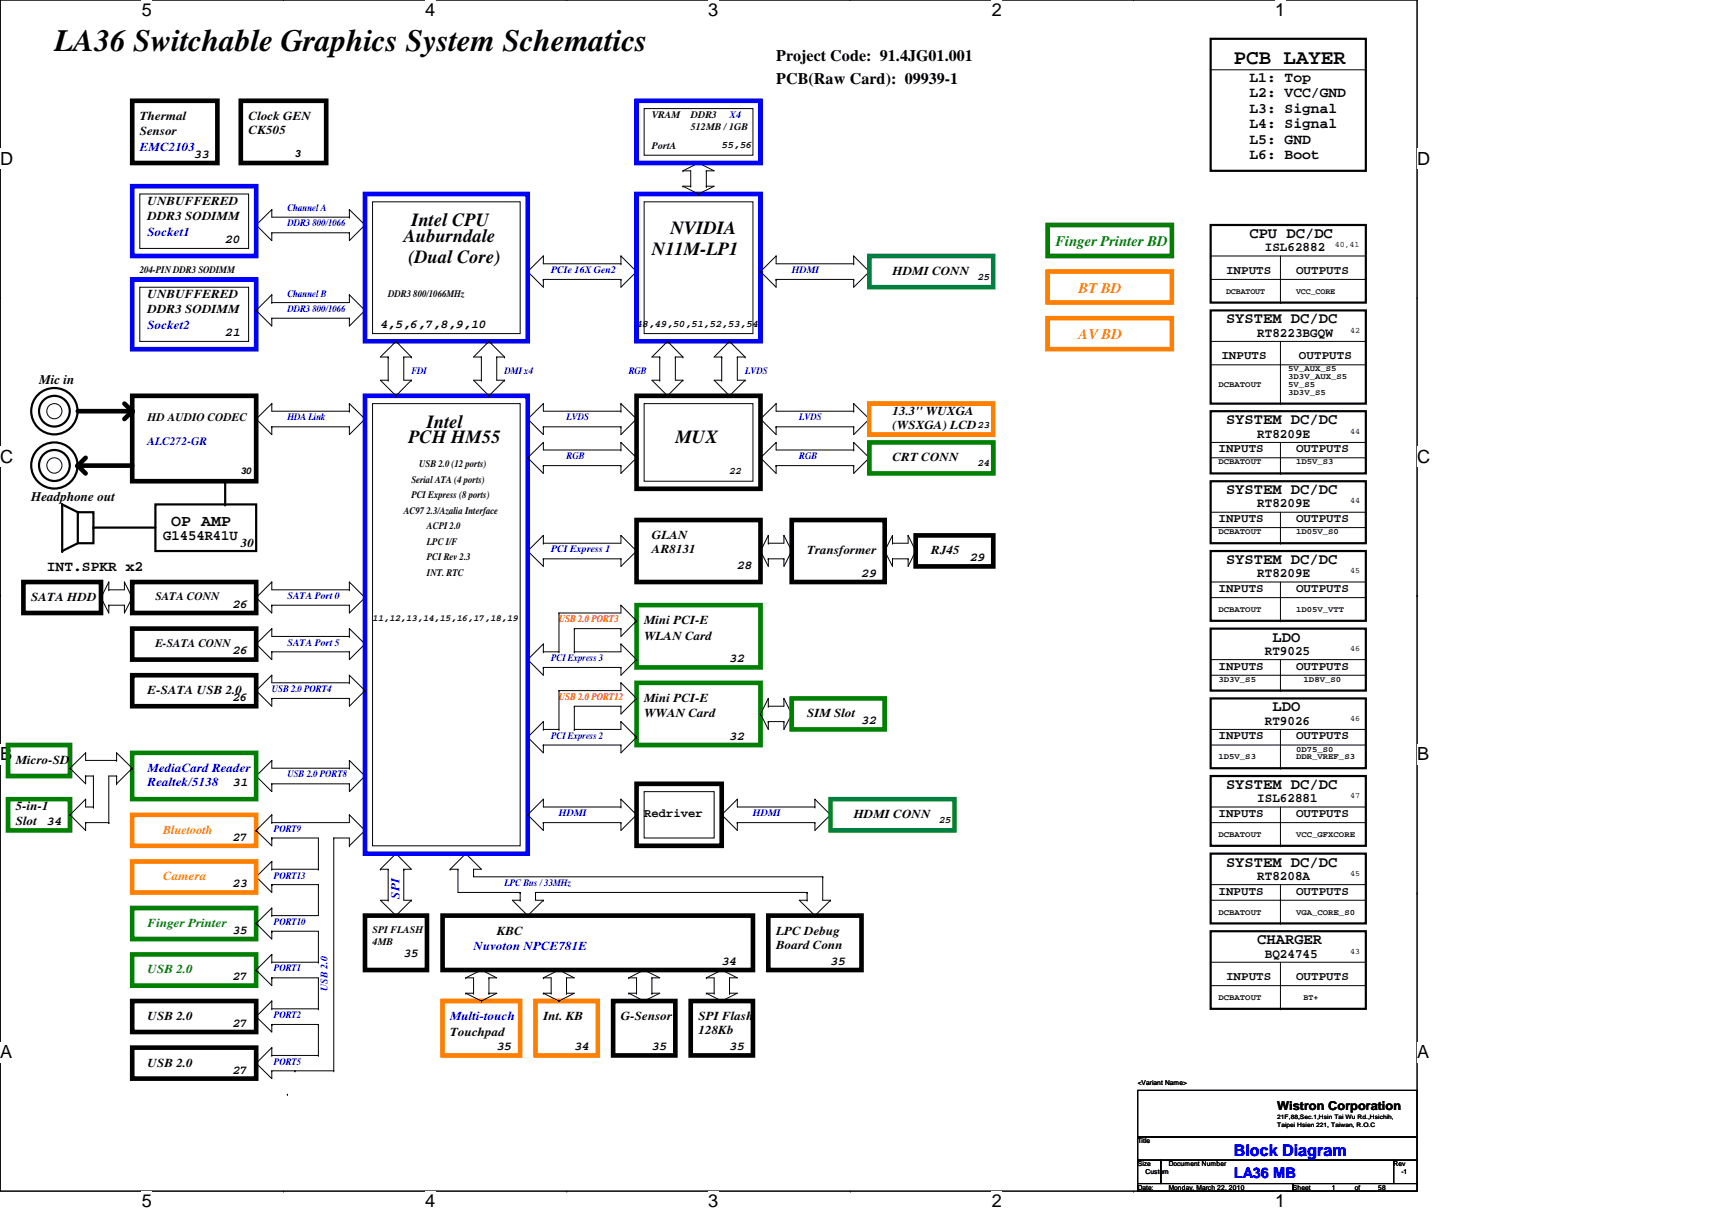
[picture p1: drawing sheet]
<svg xmlns="http://www.w3.org/2000/svg" width="297mm" height="210mm" viewBox="0 0 297 210" stroke-linecap="round" stroke-linejoin="round" font-family="sans-serif">
<path d="M0 0h245.9v206.6h-245.9z" fill="none" stroke="#000" stroke-width=".17"/>
<g fill="#fff">
<path d="M24.6 0h1.7v3.5h-1.7z"/>
<path d="M24.6 206.6h1.7v3.3h-1.7z"/>
</g>
<path d="M49.2 0h.1M49.2 206.6h.1" fill="none" stroke="#000" stroke-width=".17"/>
<g fill="#fff">
<path d="M73.7 0h1.8v3.5h-1.8z"/>
<path d="M73.7 206.6h1.8v3.3h-1.8z"/>
</g>
<path d="M98.3 0h.1M98.3 206.6h.1" fill="none" stroke="#000" stroke-width=".17"/>
<g fill="#fff">
<path d="M122.9 0h1.7v3.5h-1.7z"/>
<path d="M122.9 206.6h1.7v3.3h-1.7z"/>
</g>
<path d="M147.5 0h.1M147.5 206.6h.1" fill="none" stroke="#000" stroke-width=".17"/>
<g fill="#fff">
<path d="M172.1 0h1.7v3.5h-1.7z"/>
<path d="M172.1 206.6h1.7v3.3h-1.7z"/>
</g>
<path d="M196.7 0h.1M196.7 206.6h.1" fill="none" stroke="#000" stroke-width=".17"/>
<g fill="#fff">
<path d="M221.2 0h1.8v3.5h-1.8z"/>
<path d="M221.2 206.6h1.8v3.3h-1.8z"/>
<path d="M0 25.8h2.3v3.5h-2.3z"/>
<path d="M245.9 25.8h2.2v3.5h-2.2z"/>
<path d="M0 77.5h2.3v3.4h-2.3z"/>
<path d="M245.9 77.5h2.2v3.4h-2.2z"/>
</g>
<path d="M0 51.6h.1M245.9 51.6h.1" fill="none" stroke="#000" stroke-width=".17"/>
<g fill="#fff">
<path d="M0 129.1h2.1v3.5h-2.1z"/>
<path d="M245.9 129.1h2v3.5h-2z"/>
</g>
<path d="M0 103.3h.1M245.9 103.3h.1" fill="none" stroke="#000" stroke-width=".17"/>
<g fill="#fff">
<path d="M0 180.8h2.1v3.4h-2.1z"/>
<path d="M245.9 180.8h2v3.4h-2z"/>
</g>
<g fill="none" stroke="#000" stroke-width=".17">
<path d="M111.8 18.8h18.8v8.1h-18.8zM210.1 12.1h26.9M237 12.1h.1M24.3 33.7h18.8v9.4h-18.8zM44.4 39h.1M44.4 39l2.8 2.7v-1.3M47.2 36.4h.1M47.2 36.4v1.3h13.4M47.2 36.4l-2.8 2.6M60.6 36.4h.1M60.6 37.7h.1M60.6 36.4v1.3"/>
<path d="M60.6 36.4l2.7 2.6M63.3 39h.1M63.3 39l-2.7 2.7v-1.3M64.6 35h25.7v22.9h-25.7zM111.8 35h18.8v22.9h-18.8zM118.5 32.3h.1M118.5 29.6h.1M118.5 32.3l2.7 1.4M118.5 32.3h1.3M118.5 29.6h1.3v2.7M119.8 32.3h.1M121.2 28.3h.1"/>
<path d="M121.2 33.7h.1M121.2 28.3l2.7 1.3h-1.3M121.2 28.3l-2.7 1.3M122.6 29.6h.1M122.6 32.3h.1M122.6 32.3h1.3l-2.7 1.4M122.6 29.6v2.7M24.3 49.8h18.8v9.4h-18.8zM44.4 53.8h.1M44.4 53.8l2.8 2.8v-1.4M47.2 40.4h.1M47.2 52.5h.1"/>
<path d="M47.2 55.2h.1M47.2 51.1h.1M47.2 51.1v1.4M47.2 51.1l-2.8 2.7M47.2 40.4h13.4M47.2 55.2h13.4M60.6 40.4h.1M60.6 55.2h.1M60.6 51.1h.1M60.6 51.1v1.4h-13.4M60.6 51.1l2.7 2.7M63.3 53.8h.1"/>
<path d="M63.3 53.8l-2.7 2.8v-1.4M68.7 59.2h.1M68.7 59.2l-2.7 2.7h1.3M68.7 59.2l2.7 2.7M84.8 59.2h.1M84.8 59.2l-2.6 2.7h1.3M84.8 59.2l2.7 2.7M91.6 47.1h.1M91.6 47.1l2.7 2.7v-1.3M94.3 48.5h.1M94.3 44.4h.1M94.3 44.4v1.4h13.4"/>
<path d="M94.3 48.5h13.4M94.3 44.4l-2.7 2.7M107.7 48.5h.1M107.7 44.4h.1M107.7 45.8h.1M107.7 44.4v1.4M107.7 44.4l2.7 2.7M110.4 47.1h.1M110.4 47.1l-2.7 2.7v-1.3M115.8 59.2h.1M115.8 59.2l-2.7 2.7h1.4M115.8 59.2l2.7 2.7"/>
<path d="M126.6 59.2h.1M126.6 59.2l-2.7 2.7h1.3M126.6 59.2l2.7 2.7M131.9 47.1h.1M131.9 47.1l2.8 2.7v-1.3M134.7 48.5h.1M134.7 44.4h.1M134.7 44.4l-2.8 2.7M134.7 48.5h13.4M134.7 44.4v1.4h13.4M148.1 48.5h.1M148.1 44.4h.1"/>
<path d="M148.1 45.8h.1M148.1 44.4v1.4M148.1 44.4l2.7 2.7M150.8 47.1h.1M150.8 47.1l-2.7 2.7v-1.3M210.1 48.5h26.9M210.1 44.4h26.9M210.1 59.2h26.9M222.2 52.5h.1M222.2 44.4v8.1M222.2 59.2v10.8M237 44.4h.1"/>
<path d="M237 48.5h.1M237 59.2h.1M44.4 72.7h.1M44.4 72.7l2.8 2.7v-1.4M47.2 74h.1M47.2 70h.1M47.2 70v1.3h13.4M47.2 74h13.4M47.2 70l-2.8 2.7M60.6 74h.1M60.6 70h.1M60.6 71.3h.1"/>
<path d="M60.6 70v1.3M60.6 70l2.7 2.7M63.3 72.7h.1M63.3 72.7l-2.7 2.7v-1.4M64.6 70h25.7v76.7h-25.7zM67.3 66h.1M67.3 61.9h.1M67.3 61.9v4.1M67.3 66h-1.3l2.7 2.7M68.7 68.7h.1M70.1 61.9h.1M70.1 61.9v4.1h1.3"/>
<path d="M70.1 61.9h1.3M71.4 61.9h.1M71.4 66h.1M71.4 66l-2.7 2.7M83.5 66h.1M83.5 61.9h.1M83.5 66h-1.3l2.6 2.7M83.5 61.9v4.1M84.8 68.7h.1M86.2 61.9h.1M86.2 61.9h1.3M86.2 61.9v4.1h1.3"/>
<path d="M87.5 61.9h.1M87.5 66h.1M87.5 66l-2.7 2.7M91.6 72.7h.1M91.6 79.4h.1M91.6 72.7l2.7 2.7v-1.4M91.6 79.4l2.7 2.7v-1.3M94.3 74h.1M94.3 70h.1M94.3 76.8h.1M94.3 74h13.4M94.3 70v1.3h13.4"/>
<path d="M94.3 76.8v1.3h13.4M94.3 70l-2.7 2.7M94.3 76.8l-2.7 2.6M107.7 74h.1M107.7 70h.1M107.7 71.3h.1M107.7 76.8h.1M107.7 78.1h.1M107.7 70v1.3M107.7 76.8v1.3M107.7 70l2.7 2.7M107.7 76.8l2.7 2.6"/>
<path d="M110.4 72.7h.1M110.4 79.4h.1M110.4 72.7l-2.7 2.7v-1.4M110.4 79.4l-2.7 2.7v-1.3M111.8 70h18.8v13.5h-18.8zM114.5 66h.1M114.5 61.9h.1M114.5 66h-1.4l2.7 2.7M114.5 61.9v4.1M115.8 68.7h.1M117.2 61.9h.1M117.2 61.9h1.3"/>
<path d="M117.2 61.9v4.1h1.3M118.5 61.9h.1M118.5 66h.1M118.5 66l-2.7 2.7M125.2 66h.1M125.2 61.9h.1M125.2 66h-1.3l2.7 2.7M125.2 61.9v4.1M126.6 68.7h.1M127.9 61.9h.1M127.9 61.9h1.4M127.9 61.9v4.1h1.4"/>
<path d="M129.3 61.9h.1M129.3 66h.1M129.3 66l-2.7 2.7M131.9 72.7h.1M131.9 79.4h.1M131.9 72.7l2.8 2.7v-1.4M131.9 79.4l2.8 2.7v-1.3M134.7 74h.1M134.7 70h.1M134.7 76.8h.1M134.7 74h13.4M134.7 70v1.3h13.4"/>
<path d="M134.7 76.8v1.3h13.4M134.7 70l-2.8 2.7M134.7 76.8l-2.8 2.6M148.1 74h.1M148.1 70h.1M148.1 71.3h.1M148.1 76.8h.1M148.1 78.1h.1M148.1 70v1.3M148.1 76.8v1.3M148.1 70l2.7 2.7M148.1 76.8l2.7 2.6"/>
<path d="M150.8 72.7h.1M150.8 79.4h.1M150.8 72.7l-2.7 2.7v-1.4M150.8 79.4l-2.7 2.7v-1.3M210.1 63.3h26.9M210.1 79.4h26.9M210.1 76.8h26.9M222.2 70h.1M222.2 76.8v5.3M237 63.3h.1M237 79.4h.1M237 76.8h.1"/>
<path d="M91.6 95.6h.1M91.6 95.6l2.7 2.7v-1.4M94.3 92.9h.1M94.3 96.9h.1M94.3 94.2h.1M94.3 80.8h.1M94.3 92.9v1.3M94.3 92.9l-2.7 2.7M94.3 96.9h13.4M94.3 80.8h13.4M107.7 92.9h.1M107.7 96.9h.1"/>
<path d="M107.7 80.8h.1M107.7 92.9v1.3h-13.4M107.7 92.9l2.7 2.7M110.4 95.6h.1M110.4 95.6l-2.7 2.7v-1.4M131.9 95.6h.1M131.9 95.6l1.4 2.7v-1.4M133.3 92.9h.1M133.3 96.9h.1M133.3 94.2h.1M133.3 96.9h2.7M133.3 92.9l-1.4 2.7"/>
<path d="M133.3 92.9v1.3M134.7 80.8h.1M134.7 80.8h13.4M136 96.9h.1M136 92.9h.1M136 92.9v1.3h-2.7M136 92.9l1.4 2.7M137.4 95.6h.1M137.4 95.6l-1.4 2.7v-1.4M148.1 80.8h.1M153.5 95.6h.1M153.5 95.6l1.4 2.7v-1.4"/>
<path d="M154.9 92.9h.1M154.9 96.9h.1M154.9 94.2h.1M154.9 96.9h2.7M154.9 92.9l-1.4 2.7M154.9 92.9v1.3M157.6 96.9h.1M157.6 92.9h.1M157.6 92.9v1.3h-2.7M157.6 92.9l1.3 2.7M158.9 95.6h.1M158.9 95.6l-1.3 2.7v-1.4"/>
<path d="M210.1 88.9h26.9M210.1 91.5h26.9M222.2 82.1h.1M222.2 94.2h.1M222.2 88.9v5.3M237 88.9h.1M237 91.5h.1M17.5 103.7h.1M17.5 103.7l1.4 2.6v-1.3M18.9 101h.1M18.9 105h.1M18.9 102.3h.1"/>
<path d="M18.9 105h2.7M18.9 101l-1.4 2.7M18.9 101v1.3M21.6 105h.1M21.6 101h.1M21.6 101v1.3h-2.7M21.6 101l1.3 2.7M22.9 103.7h.1M22.9 103.7l-1.3 2.6v-1.3M44.4 103.7h.1M44.4 111.7h.1M44.4 119.8h.1"/>
<path d="M44.4 103.7l2.8 2.6v-1.3M44.4 111.7l2.8 2.7v-1.3M44.4 119.8l2.8 2.7v-1.3M47.2 105h.1M47.2 101h.1M47.2 113.1h.1M47.2 109.1h.1M47.2 117.1h.1M47.2 101v1.3h13.4M47.2 109.1v1.3h13.4M47.2 117.1v1.3h13.4M47.2 105h13.4"/>
<path d="M47.2 101l-2.8 2.7M47.2 113.1h13.4M47.2 109.1l-2.8 2.6M47.2 117.1l-2.8 2.7M60.6 105h.1M60.6 101h.1M60.6 102.3h.1M60.6 113.1h.1M60.6 109.1h.1M60.6 110.4h.1M60.6 117.1h.1M60.6 118.4h.1"/>
<path d="M60.6 101v1.3M60.6 109.1v1.3M60.6 117.1v1.3M60.6 101l2.7 2.7M60.6 109.1l2.7 2.6M60.6 117.1l2.7 2.7M63.3 103.7h.1M63.3 111.7h.1M63.3 119.8h.1M63.3 103.7l-2.7 2.6v-1.3M63.3 111.7l-2.7 2.7v-1.3M63.3 119.8l-2.7 2.7v-1.3"/>
<path d="M91.6 114.4h.1M91.6 114.4l2.7 2.7v-1.3M94.3 111.7h.1M94.3 115.8h.1M94.3 113.1h.1M94.3 113.1h2.7M94.3 111.7v1.4M94.3 111.7l-2.7 2.7M94.3 115.8h13.4M97 119.8h.1M97 106.3h.1M97 113.1h.1"/>
<path d="M97 106.3v6.8M97 119.8v6.7M99.6 113.1h.1M99.6 109.1h.1M99.6 109.1v4M99.6 109.1h8.1M107.7 111.7h.1M107.7 115.8h.1M107.7 118.4h.1M107.7 105h.1M107.7 109.1h.1M107.7 111.7v1.4h-8.1"/>
<path d="M107.7 105v1.3h-10.7M107.7 118.4v1.4h-10.7M107.7 111.7l2.7 2.7M107.7 118.4l2.7 2.8M107.7 105l2.7 2.7M110.4 114.4h.1M110.4 107.7h.1M110.4 114.4l-2.7 2.7v-1.3M110.4 107.7l-2.7 2.7v-1.3M210.1 101h.1M210.1 101h26.9M210.1 103.7h26.9"/>
<path d="M210.1 114.4h26.9M210.1 117.1h26.9M222.2 107.7h.1M222.2 119.8h.1M222.2 101v6.7M222.2 114.4v5.4M237 103.7h.1M237 114.4h.1M237 117.1h.1M12.1 133.3h.1M12.1 133.3l2.8 2.7v-1.4M14.9 138.6h.1"/>
<path d="M14.9 134.6h.1M14.9 130.6h.1M14.9 138.6l-2.8 2.8M14.9 138.6v1.4h1.3M14.9 130.6v1.3h5.3M14.9 130.6l-2.8 2.7M14.9 134.6h1.3M16.2 140h.1M16.2 134.6h.1M16.2 134.6v5.4M20.2 136h.1M20.2 130.6h.1"/>
<path d="M20.2 134.6h.1M20.2 131.9h.1M20.2 134.6h-1.3v8.1M20.2 130.6v1.3M20.2 134.6v1.4M20.2 130.6l2.7 2.7M22.9 133.3h.1M22.9 133.3l-2.7 2.7M44.4 134.6h.1M44.4 134.6l2.8 2.7v-1.3M47.2 136h.1M47.2 131.9h.1"/>
<path d="M47.2 121.2h.1M47.2 136h13.4M47.2 131.9l-2.8 2.7M47.2 131.9v1.4h13.4M47.2 121.2h13.4M60.6 136h.1M60.6 131.9h.1M60.6 133.3h.1M60.6 121.2h.1M60.6 131.9v1.4M60.6 131.9l2.7 2.7M63.3 134.6h.1"/>
<path d="M63.3 134.6l-2.7 2.7v-1.3M91.6 127.9h.1M91.6 127.9l2.7 2.7v-1.4M94.3 125.2h.1M94.3 129.2h.1M94.3 126.5h.1M94.3 138.6h.1M94.3 125.2v1.3M94.3 138.6v1.4h13.4M94.3 125.2l-2.7 2.7M94.3 129.2h13.4M94.3 126.5h2.7"/>
<path d="M94.3 138.6l-2.7 2.8M97 126.5h.1M99.6 126.5h.1M99.6 122.5h.1M99.6 122.5h8.1M99.6 122.5v4M107.7 125.2h.1M107.7 129.2h.1M107.7 122.5h.1M107.7 138.6h.1M107.7 140h.1M107.7 125.2v1.3h-8.1"/>
<path d="M107.7 138.6v1.4M107.7 125.2l2.7 2.7M107.7 138.6l2.7 2.8M110.4 127.9h.1M110.4 121.2h.1M110.4 121.2l-2.7 2.7v-1.4M110.4 127.9l-2.7 2.7v-1.4M111.8 137.3h12.1v8.1h-12.1zM127.9 138.6h.1M127.9 138.6v1.4h13.5M127.9 138.6l-2.7 2.8M131.9 123.9h.1"/>
<path d="M131.9 123.9l1.4 2.6v-1.3M133.3 121.2h.1M133.3 125.2h.1M133.3 122.5h.1M133.3 121.2v1.3M133.3 121.2l-1.4 2.7M133.3 125.2h2.7M136 125.2h.1M136 121.2h.1M136 121.2v1.3h-2.7M136 121.2l1.4 2.7M137.4 123.9h.1"/>
<path d="M137.4 123.9l-1.4 2.6v-1.3M141.4 138.6h.1M141.4 140h.1M141.4 138.6v1.4M141.4 138.6l2.7 2.8M210.1 140h.1M210.1 129.2h26.9M210.1 126.5h26.9M210.1 140h26.9M222.2 133.3h.1M222.2 126.5v6.8M222.2 140v6.7"/>
<path d="M237 129.2h.1M237 126.5h.1M0 154.9h.1M12.1 141.4h.1M12.1 141.4l2.8 2.7v-1.4M14.9 142.7h.1M14.9 142.7h4M18.9 142.7h.1M44.4 152.1h.1M44.4 144.1h.1M44.4 144.1l2.8 2.6v-1.3M44.4 152.1l2.8 2.7v-1.3"/>
<path d="M47.2 150.8h.1M47.2 153.5h.1M47.2 149.4h.1M47.2 142.7h.1M47.2 145.4h.1M47.2 141.4h.1M47.2 158.8h.1M47.2 157.5h.1M47.2 141.4v1.3M47.2 149.4v1.4M47.2 157.5v1.3M47.2 145.4h8v5.4"/>
<path d="M47.2 150.8h8M47.2 153.5h8M47.2 149.4l-2.8 2.7M47.2 141.4l-2.8 2.7M47.2 157.5l-2.8 2.7M55.2 150.8h.1M55.2 153.5h.1M55.2 153.5v5.3h-8M57.9 145.4h.1M57.9 145.4h2.7v1.3M57.9 145.4v40.4M60.6 141.4h.1"/>
<path d="M60.6 146.7h.1M60.6 141.4v1.3h-13.4M60.6 141.4l2.7 2.7M63.3 144.1h.1M63.3 144.1l-2.7 2.6M66 150.8h.1M66 150.8h1.3M67.3 156.2h.1M67.3 150.8h.1M67.3 156.2h-1.3l2.7 2.6M67.3 150.8v5.4M68.7 158.8h.1"/>
<path d="M68.7 148.1h.1M68.7 148.1l2.7 2.7h-1.3M68.7 148.1l-2.7 2.7M70.1 150.8h.1M70.1 150.8v5.4h1.3M71.4 156.2h.1M71.4 156.2l-2.7 2.6M78.1 150.8h.1M78.1 150.8h1.4M79.5 150.8h.1M79.5 150.8v4h10.8M80.8 148.1h.1"/>
<path d="M80.8 148.1l-2.7 2.7M80.8 148.1l2.7 2.7h-1.3M82.2 150.8h.1M82.2 150.8v1.3h60.5M90.3 154.8h.1M90.3 156.2h.1M90.3 156.2h-1.4l2.7 2.6M90.3 154.8v1.4M91.6 158.8h.1M91.6 141.4h.1M91.6 141.4l2.7 2.7v-1.4M92.9 154.8h.1"/>
<path d="M92.9 154.8h47.1M92.9 154.8v1.4h1.4M94.3 156.2h.1M94.3 142.7h.1M94.3 142.7h13.4M94.3 156.2l-2.7 2.6M107.7 142.7h.1M110.4 141.4h.1M110.4 141.4l-2.7 2.7v-1.4M125.2 141.4h.1M125.2 141.4l2.7 2.7v-1.4M127.9 142.7h.1"/>
<path d="M127.9 142.7h13.5M140 154.8h.1M140 156.2h.1M140 154.8v1.4M140 156.2h-1.3l2.7 2.6M141.4 158.8h.1M141.4 142.7h.1M142.7 152.1h.1M142.7 152.1v4.1h1.4M144.1 156.2h.1M144.1 141.4h.1M144.1 156.2l-2.7 2.6"/>
<path d="M144.1 141.4l-2.7 2.7v-1.4M210.1 153.5h.1M210.1 156.2h26.9M210.1 153.5h26.9M210.1 142.7h26.9M222.2 146.7h.1M222.2 153.5v6.7M237 142.7h.1M237 156.2h.1M245.9 154.9h.1M44.4 168.3h.1M44.4 176.4h.1"/>
<path d="M44.4 160.2h.1M44.4 160.2l2.8 2.7v-1.4M44.4 168.3l2.8 2.7v-1.4M44.4 176.4l2.8 2.6v-1.3M47.2 177.7h.1M47.2 166.9h.1M47.2 169.6h.1M47.2 165.6h.1M47.2 175h.1M47.2 173.7h.1M47.2 161.5h.1M47.2 165.6v1.3"/>
<path d="M47.2 173.7v1.3M47.2 161.5h8v5.4M47.2 169.6h8v5.4M47.2 177.7h8M47.2 166.9h8M47.2 165.6l-2.8 2.7M47.2 175h8M47.2 173.7l-2.8 2.7M55.2 177.7h.1M55.2 166.9h.1M55.2 175h.1M55.2 177.7v5.4"/>
<path d="M80.8 172.3h.1M80.8 169.6h.1M80.8 169.6h1.4v2.7M80.8 172.3l2.7 1.4M80.8 172.3h1.4M82.2 172.3h.1M83.5 168.3h.1M83.5 173.7h.1M83.5 168.3l2.7 1.3h-1.4M83.5 168.3l-2.7 1.3M84.8 169.6h.1M84.8 172.3h.1"/>
<path d="M84.8 172.3h1.4l-2.7 1.4M84.8 169.6v2.7M94.3 172.3h.1M94.3 169.6h.1M94.3 169.6h1.3v2.7M94.3 172.3h1.3M94.3 172.3l2.7 1.4M95.6 172.3h.1M97 168.3h.1M97 173.7h.1M97 168.3l2.6 1.3h-1.3M97 168.3l-2.7 1.3"/>
<path d="M98.3 169.6h.1M98.3 172.3h.1M98.3 172.3h1.3l-2.6 1.4M98.3 169.6v2.7M109.1 172.3h.1M109.1 169.6h.1M109.1 169.6h1.3v2.7M109.1 172.3h1.3M109.1 172.3l2.7 1.4M110.4 172.3h.1M111.8 168.3h.1M111.8 173.7h.1"/>
<path d="M111.8 168.3l2.7 1.3h-1.4M111.8 168.3l-2.7 1.3M113.1 169.6h.1M113.1 172.3h.1M113.1 172.3h1.4l-2.7 1.4M113.1 169.6v2.7M122.6 172.3h.1M122.6 169.6h.1M122.6 169.6h1.3v2.7M122.6 172.3h1.3M122.6 172.3l2.6 1.4M123.9 172.3h.1"/>
<path d="M125.2 168.3h.1M125.2 173.7h.1M125.2 168.3l2.7 1.3h-1.3M125.2 168.3l-2.6 1.3M126.6 169.6h.1M126.6 172.3h.1M126.6 172.3h1.3l-2.7 1.4M126.6 169.6v2.7M210.1 166.9h.1M210.1 166.9h26.9M210.1 171h26.9M222.2 175h.1"/>
<path d="M222.2 160.2h.1M222.2 166.9v8.1M237 171h.1M44.4 184.4h.1M44.4 184.4l2.8 2.7v-1.3M47.2 185.8h.1M47.2 183.1h.1M47.2 181.7h.1M47.2 181.7v1.4M47.2 185.8h10.7M47.2 183.1h8M47.2 181.7l-2.8 2.7"/>
<path d="M49.9 189.8h.1M51.2 185.8h.1M55.2 183.1h.1M57.9 185.8h.1M197.4 189.1h48.5v8.1h-48.5zM197.4 197.2h48.5v4.1h-48.5zM197.4 201.3h4v4h-4zM197.4 205.3h26.9v1.3h-26.9zM201.4 201.3h40.4v4h-40.4zM224.3 205.3h21.6v1.3h-21.6zM241.8 201.3h4.1v4h-4.1z"/>
<circle cx="9.4" cy="71.3" r="1.32"/>
<circle cx="9.4" cy="80.7" r="1.33"/>
</g>
<path d="M181.8 39h21.5v5.4h-21.5zM150.8 76.8h21.5v5.3h-21.5zM110.4 105h21.5v10.8h-21.5zM110.4 118.4h21.5v10.8h-21.5zM1.4 138.6h10.7v5.5h-10.7zM1.4 129.2h10.7v5.4h-10.7zM22.9 130.6h21.5v8h-21.5zM137.4 121.2h16.1v5.3h-16.1zM22.9 157.5h21.5v5.4h-21.5zM22.9 165.6h21.5v5.4h-21.5z" fill="none" stroke="#008000" stroke-width=".8"/>
<path d="M181.8 47.1h21.5v5.4h-21.5zM181.8 55.2h21.5v5.4h-21.5zM150.8 70h21.5v5.4h-21.5zM22.9 149.4h21.5v5.4h-21.5zM22.9 141.4h21.5v5.3h-21.5zM76.8 173.7h13.5v9.4h-13.5zM92.9 173.7h10.8v9.4h-10.8z" fill="none" stroke="#ff8000" stroke-width=".8"/>
<g fill="none" stroke="#000" stroke-width=".8">
<path d="M22.9 17.5h14.8v10.8h-14.8zM41.8 17.5h14.8v10.8h-14.8zM13.5 71.3h9.4M14.9 79.4l-1.4 1.4M21.6 70l1.3 1.3M22.9 68.7h21.5v14.8h-21.5zM22.9 71.3l-1.3 1.4M110.4 68.7h21.5v16.1h-21.5zM13.5 80.8h9.4M13.5 80.8l1.4 1.3M110.4 90.2h21.5v10.8h-21.5zM137.4 90.2h16.1v10.8h-16.1z"/>
<path d="M158.9 92.9h13.4v5.4h-13.4zM4.1 101h13.4v5.3h-13.4zM22.9 101h21.5v5.3h-21.5zM22.9 109.1h21.5v5.3h-21.5zM22.9 117.1h21.5v5.4h-21.5zM110.4 136h14.8v10.7h-14.8zM63.3 158.8h10.8v9.5h-10.8zM76.8 158.8h53.8v9.5h-53.8zM133.3 158.8h16.2v9.5h-16.2zM22.9 173.7h21.5v5.3h-21.5zM106.4 173.7h10.8v9.4h-10.8zM119.8 173.7h10.8v9.4h-10.8z"/>
<path d="M22.9 181.7h21.5v5.4h-21.5z"/>
</g>
<path d="M110.4 17.5h21.5v10.8h-21.5zM22.9 32.3h21.5v12.1h-21.5zM63.3 33.7h28.3v25.5h-28.3zM110.4 33.7h21.5v25.5h-21.5zM22.9 48.5h21.5v12.1h-21.5zM63.3 68.7h28.3v79.4h-28.3z" fill="none" stroke="#00f" stroke-width=".8"/>
<g fill="none" stroke="#000" stroke-width=".38">
<path d="M210.1 6.7h26.9v22.9h-26.9zM210.1 39h26.9v13.5h-26.9zM210.1 53.8h26.9v16.2h-26.9zM210.1 71.3h26.9v10.8h-26.9zM13.5 88.9h2.7v5.3h-2.7zM13.5 88.9l-2.7-1.4v8.1l2.7-1.4M16.2 91.5h10.8M27 87.5h17.4v8.1h-17.4zM39.1 83.5v4M210.1 95.6h26.9v12.1h-26.9zM210.1 83.5h26.9v10.7h-26.9zM210.1 109.1h26.9v10.7h-26.9z"/>
<path d="M210.1 121.2h26.9v12.1h-26.9zM210.1 134.6h26.9v12.1h-26.9zM210.1 148.1h26.9v12.1h-26.9zM210.1 161.5h26.9v13.5h-26.9z"/>
<circle cx="9.4" cy="71.3" r="4"/>
<circle cx="9.4" cy="71.3" r="2.67"/>
<circle cx="9.4" cy="80.7" r="2.68"/>
<circle cx="9.4" cy="80.7" r="4"/>
</g>
<g fill="#000">
<circle cx="22.9" cy="71.3" r=".4"/>
<circle cx="10.8" cy="87.5" r=".19"/>
<circle cx="10.8" cy="95.6" r=".19"/>
<circle cx="13.5" cy="80.8" r=".4"/>
<circle cx="13.5" cy="88.9" r=".19"/>
<circle cx="16.2" cy="91.5" r=".19"/>
<circle cx="39.1" cy="87.5" r=".19"/>
</g>
<path d="M150.8 44.4h21.5v5.4h-21.5zM144.1 138.6h21.5v5.5h-21.5z" fill="none" stroke="#008040" stroke-width=".8"/>
<text font-size="5.4" x="9.5" y="8.8">LA36 Switchable Graphics System Schematics</text>
<text font-size="3.6" x="214.1" y="11.1">PCB LAYER</text>
<g font-size="3.2">
<text x="70.1" y="41.9">Auburndale</text>
<text x="71.4" y="39.2">Intel CPU</text>
<text x="116.3" y="40.6">NVIDIA</text>
<text x="70.9" y="45.6">(Dual Core)</text>
<text x="113.1" y="44.2">N11M-LP1</text>
<text x="70.9" y="76.9">PCH HM55</text>
<text x="74.1" y="74.2">Intel</text>
<text x="117.2" y="76.9">MUX</text>
</g>
<g font-size="3.1">
<text x="24.6" y="2.8">5</text>
<text x="73.7" y="2.8">4</text>
<text x="122.9" y="2.8">3</text>
<text x="172.1" y="2.8">2</text>
<text x="221.2" y="2.8">1</text>
<text x="0" y="28.6">D</text>
<text x="245.9" y="28.6">D</text>
<text x="0" y="80.3">C</text>
<text x="245.9" y="80.3">C</text>
<text x="0" y="131.9">B</text>
<text x="245.9" y="131.9">B</text>
<text x="0" y="183.6">A</text>
<text x="245.9" y="183.6">A</text>
<text x="24.6" y="209.4">5</text>
<text x="73.7" y="209.4">4</text>
<text x="122.9" y="209.4">3</text>
<text x="172.1" y="209.4">2</text>
<text x="221.2" y="209.4">1</text>
</g>
<g font-size="2.8">
<text x="134.7" y="10.6">Project Code: 91.4JG01.001</text>
<text x="134.7" y="14.6">PCB(Raw Card): 09939-1</text>
<text x="29.7" y="91.2">OP AMP</text>
</g>
<text font-size="2.8" fill="#00f" x="214.1" y="200.5">Block Diagram</text>
<g font-size="2.7">
<text x="216.8" y="41.3">CPU DC/DC</text>
<text x="212.7" y="56.1">SYSTEM DC/DC</text>
<text x="212.7" y="73.6">SYSTEM DC/DC</text>
<text x="212.7" y="85.7">SYSTEM DC/DC</text>
<text x="212.7" y="97.8">SYSTEM DC/DC</text>
<text x="220.8" y="111.3">LDO</text>
<text x="220.8" y="123.4">LDO</text>
<text x="212.7" y="136.9">SYSTEM DC/DC</text>
<text x="212.7" y="150.3">SYSTEM DC/DC</text>
<text x="218.1" y="163.8">CHARGER</text>
</g>
<g font-size="2.5">
<text x="216.8" y="16.9">L2: VCC/GND</text>
<text x="216.8" y="14.2">L1: Top</text>
<text x="216.8" y="19.6">L3: Signal</text>
<text x="216.8" y="22.3">L4: Signal</text>
<text x="216.8" y="25">L5: GND</text>
<text x="216.8" y="27.6">L6: Boot</text>
<text x="28.3" y="93.6">G1454R41U</text>
<text x="8.1" y="99">INT.SPKR x2</text>
</g>
<text font-size="2.5" fill="#008000" x="183.1" y="42.7">Finger Printer BD</text>
<g font-size="2.5" fill="#ff8000">
<text x="187.2" y="50.8">BT BD</text>
<text x="187.2" y="58.8">AV BD</text>
</g>
<text font-size="2.5" fill="#00f" x="214.1" y="204.3">LA36 MB</text>
<g font-size="2.3">
<text x="219.5" y="43.6">ISL62882</text>
<text x="218.1" y="58.4">RT8223BGQW</text>
<text x="6.8" y="66.7">Mic in</text>
<text x="218.1" y="75.9">RT8209E</text>
<text x="5.4" y="86.9">Headphone out</text>
<text x="218.1" y="88">RT8209E</text>
<text x="218.1" y="100.1">RT8209E</text>
<text x="219.5" y="113.6">RT9025</text>
<text x="219.5" y="125.7">RT9026</text>
<text x="218.1" y="139.2">ISL62881</text>
<text x="218.1" y="152.7">RT8208A</text>
<text x="219.5" y="166.1">BQ24745</text>
</g>
<g font-size="2.1">
<text x="24.3" y="20.8">Thermal</text>
<text x="24.3" y="23.5">Sensor</text>
<text x="43.1" y="20.8">Clock GEN</text>
<text x="43.1" y="23.3">CK505</text>
<text x="33.7" y="27.3">33</text>
<text x="25.6" y="35.6">UNBUFFERED</text>
<text x="25.6" y="38.1">DDR3 SODIMM</text>
<text x="39.1" y="42.2">20</text>
<text x="154.9" y="47.7">HDMI CONN</text>
<text x="212.7" y="47.5">INPUTS</text>
<text x="224.9" y="47.5">OUTPUTS</text>
<text x="25.6" y="51.8">UNBUFFERED</text>
<text x="25.6" y="54.3">DDR3 SODIMM</text>
<text x="39.1" y="58.3">21</text>
<text x="66" y="57">4,5,6,7,8,9,10</text>
<text x="211.9" y="62.3">INPUTS</text>
<text x="225.4" y="62.3">OUTPUTS</text>
<text x="154.9" y="72">13.3'' WUXGA</text>
<text x="154.9" y="74.5">(WSXGA) LCD</text>
<text x="154.9" y="80">CRT CONN</text>
<text x="211.4" y="78.5">INPUTS</text>
<text x="224.9" y="78.5">OUTPUTS</text>
<text x="41.8" y="94.8">30</text>
<text x="113.1" y="93.5">GLAN</text>
<text x="113.1" y="96">AR8131</text>
<text x="211.4" y="90.6">INPUTS</text>
<text x="224.9" y="90.6">OUTPUTS</text>
<text x="127.9" y="98.7">28</text>
<text x="140" y="96.2">Transformer</text>
<text x="149.5" y="100">29</text>
<text x="161.6" y="96.2">RJ45</text>
<text x="168.3" y="97.4">29</text>
<text x="5.4" y="104.3">SATA HDD</text>
<text x="40.4" y="105.5">26</text>
<text x="211.4" y="102.7">INPUTS</text>
<text x="224.9" y="102.7">OUTPUTS</text>
<text x="40.4" y="113.5">26</text>
<text x="111.8" y="111">WLAN Card</text>
<text x="111.8" y="108.3">Mini PCI-E</text>
<text x="126.6" y="114.9">32</text>
<text x="211.4" y="116.2">INPUTS</text>
<text x="224.9" y="116.2">OUTPUTS</text>
<text x="25.6" y="120.4">E-SATA USB 2.0</text>
<text x="40.4" y="121.6">26</text>
<text x="111.8" y="124.5">WWAN Card</text>
<text x="111.8" y="121.8">Mini PCI-E</text>
<text x="140" y="124.5">SIM Slot</text>
<text x="149.5" y="125.6">32</text>
<text x="126.6" y="128.3">32</text>
<text x="211.4" y="128.3">INPUTS</text>
<text x="224.9" y="128.3">OUTPUTS</text>
<text x="2.7" y="132.5">Micro-SD</text>
<text x="40.4" y="136.4">31</text>
<text x="2.7" y="140.6">5-in-1</text>
<text x="2.7" y="143.1">Slot</text>
<text x="8.1" y="143.1">34</text>
<text x="111.8" y="141.7">Redriver</text>
<text x="148.1" y="141.9">HDMI CONN</text>
<text x="211.4" y="141.7">INPUTS</text>
<text x="224.9" y="141.7">OUTPUTS</text>
<text x="40.4" y="145.8">27</text>
<text x="40.4" y="153.9">23</text>
<text x="211.4" y="155.2">INPUTS</text>
<text x="224.9" y="155.2">OUTPUTS</text>
<text x="40.4" y="162">35</text>
<text x="70.1" y="166">35</text>
<text x="86.2" y="162.1">KBC</text>
<text x="125.2" y="167.3">34</text>
<text x="134.7" y="162.1">LPC Debug</text>
<text x="134.7" y="164.6">Board Conn</text>
<text x="144.1" y="167.3">35</text>
<text x="40.4" y="170.1">27</text>
<text x="212.7" y="170">INPUTS</text>
<text x="224.9" y="170">OUTPUTS</text>
<text x="25.6" y="177">USB 2.0</text>
<text x="40.4" y="178.1">27</text>
<text x="78.1" y="179.7">Touchpad</text>
<text x="94.3" y="177">Int. KB</text>
<text x="107.7" y="177">G-Sensor</text>
<text x="121.2" y="177">SPI Flash</text>
<text x="121.2" y="179.5">128Kb</text>
<text x="25.6" y="185">USB 2.0</text>
<text x="86.2" y="182.2">35</text>
<text x="99.6" y="182.2">34</text>
<text x="113.1" y="182.2">35</text>
<text x="126.6" y="182.2">35</text>
<text x="40.4" y="186.2">27</text>
<text x="221.6" y="192.5">Wistron Corporation</text>
</g>
<g font-size="2.1" fill="#00f">
<text x="24.3" y="26.2">EMC2103</text>
<text x="25.6" y="41">Socket1</text>
<text x="25.6" y="57.1">Socket2</text>
<text x="25.6" y="133.9">MediaCard Reader</text>
<text x="25.6" y="136.4">Realtek/5138</text>
<text x="69.3" y="155.9" transform="rotate(-90 69.3 155.9)">SPI</text>
<text x="82.2" y="164.8">Nuvoton NPCE781E</text>
<text x="78.1" y="177">Multi-touch</text>
</g>
<g font-size="2.1" fill="#ff8000">
<text x="28.3" y="144.7">Bluetooth</text>
<text x="28.3" y="152.7">Camera</text>
</g>
<g font-size="2.1" fill="#008000">
<text x="25.6" y="160.8">Finger Printer</text>
<text x="25.6" y="168.9">USB 2.0</text>
</g>
<g font-size="2">
<text x="25.6" y="73.1">HD AUDIO CODEC</text>
<text x="27" y="104.1">SATA CONN</text>
<text x="27" y="112.2">E-SATA CONN</text>
</g>
<text font-size="2" fill="#00f" x="25.6" y="77.2">ALC272-GR</text>
<g font-size="1.7">
<text x="113.1" y="20.4">VRAM</text>
<text x="119.8" y="20.4">DDR3</text>
<text x="119.8" y="22.5">512MB / 1GB</text>
<text x="51.2" y="27.2">3</text>
<text x="113.1" y="25.8">PortA</text>
<text x="125.2" y="25.7">55,56</text>
<text x="24.3" y="47.4">204-PIN DDR3 SODIMM</text>
<text x="67.3" y="51.4">DDR3 800/1066MHz</text>
<text x="169.7" y="48.6">25</text>
<text x="110.4" y="56.7">48,49,50,51,52,53,54</text>
<text x="169.7" y="74.2">23</text>
<text x="71.4" y="83.7">Serial ATA (4 ports)</text>
<text x="72.7" y="81">USB 2.0 (12 ports)</text>
<text x="126.6" y="82.3">22</text>
<text x="169.7" y="80.9">24</text>
<text x="70.1" y="89.1">AC97 2.3/Azalia Interface</text>
<text x="71.4" y="86.4">PCI Express (8 ports)</text>
<text x="74.1" y="91.8">ACPI 2.0</text>
<text x="74.1" y="94.5">LPC I/F</text>
<text x="74.1" y="99.9">INT. RTC</text>
<text x="74.1" y="97.2">PCI Rev 2.3</text>
<text x="162.9" y="142.8">25</text>
<text x="64.6" y="161.8">SPI FLASH</text>
<text x="64.6" y="163.9">4MB</text>
</g>
<g font-size="1.7" fill="#00f">
<text x="126.6" y="20.4">X4</text>
<text x="49.9" y="39.3">DDR3 800/1066</text>
<text x="49.9" y="36.6">Channel A</text>
<text x="95.6" y="47.4">PCIe 16X Gen2</text>
<text x="137.4" y="47.4">HDMI</text>
<text x="49.9" y="51.4">Channel B</text>
<text x="49.9" y="54.1">DDR3 800/1066</text>
<text x="71.4" y="64.9">FDI</text>
<text x="87.5" y="64.9">DMI x4</text>
<text x="109.1" y="64.9">RGB</text>
<text x="129.3" y="64.9">LVDS</text>
<text x="49.9" y="72.9">HDA Link</text>
<text x="98.3" y="72.9">LVDS</text>
<text x="138.7" y="72.9">LVDS</text>
<text x="98.3" y="79.7">RGB</text>
<text x="138.7" y="79.7">RGB</text>
<text x="95.6" y="95.8">PCI Express 1</text>
<text x="49.9" y="103.9">SATA Port 0</text>
<text x="49.9" y="112">SATA Port 5</text>
<text x="95.6" y="114.7">PCI Express 3</text>
<text x="47.2" y="120.1">USB 2.0 PORT4</text>
<text x="95.6" y="128.1">PCI Express 2</text>
<text x="49.9" y="134.9">USB 2.0 PORT8</text>
<text x="97" y="141.6">HDMI</text>
<text x="130.6" y="141.6">HDMI</text>
<text x="47.5" y="144.3">PORT9</text>
<text x="47.5" y="152.4">PORT13</text>
<text x="87.5" y="153.7">LPC Bus / 33MHz</text>
<text x="47.5" y="160.4">PORT10</text>
<text x="47.5" y="168.5">PORT1</text>
<text x="56.9" y="171.9" transform="rotate(-90 56.9 171.9)">USB 2.0</text>
<text x="47.5" y="176.6">PORT2</text>
<text x="47.5" y="184.7">PORT5</text>
</g>
<g font-size="1.7" fill="#f00">
<text x="97" y="107.9">USB 2.0 PORT3</text>
<text x="97" y="121.4">USB 2.0 PORT12</text>
</g>
<g font-size="1.6">
<text x="41.8" y="82.2">30</text>
<text x="64.6" y="107.7">11,12,13,14,15,16,17,18,19</text>
</g>
<g font-size="1.4">
<text x="231.6" y="42.9">40,41</text>
<text x="212.7" y="51">DCBATOUT</text>
<text x="224.9" y="51">VCC_CORE</text>
<text x="234.3" y="57.7">42</text>
<text x="223.5" y="65.7">3D3V_AUX_S5</text>
<text x="223.5" y="64.4">5V_AUX_S5</text>
<text x="211.4" y="67.1">DCBATOUT</text>
<text x="223.5" y="68.5">3D3V_S5</text>
<text x="223.5" y="67.1">5V_S5</text>
<text x="234.3" y="75.2">44</text>
<text x="211.4" y="80.6">DCBATOUT</text>
<text x="224.9" y="80.6">1D5V_S3</text>
<text x="234.3" y="87.3">44</text>
<text x="211.4" y="92.7">DCBATOUT</text>
<text x="224.9" y="92.7">1D05V_S0</text>
<text x="234.3" y="99.4">45</text>
<text x="211.4" y="106.1">DCBATOUT</text>
<text x="224.9" y="106.1">1D05V_VTT</text>
<text x="234.3" y="112.9">46</text>
<text x="211.4" y="118.3">3D3V_S5</text>
<text x="226.2" y="118.3">1D8V_S0</text>
<text x="234.3" y="125.1">46</text>
<text x="211.4" y="131.7">1D5V_S3</text>
<text x="224.9" y="130.4">0D75_S0</text>
<text x="224.9" y="131.7">DDR_VREF_S3</text>
<text x="234.3" y="138.5">47</text>
<text x="211.4" y="145.2">DCBATOUT</text>
<text x="224.9" y="145.2">VCC_GFXCORE</text>
<text x="234.3" y="152">45</text>
<text x="211.4" y="158.7">DCBATOUT</text>
<text x="224.9" y="158.7">VGA_CORE_S0</text>
<text x="234.3" y="165.4">43</text>
<text x="211.4" y="173.4">DCBATOUT</text>
<text x="226.2" y="173.4">BT+</text>
</g>
<g font-size="1.2">
<text x="197.4" y="188.2">&lt;Variant Name&gt;</text>
<text x="197.4" y="198.3">Title</text>
<text x="197.4" y="202.4">Size</text>
<text x="198.8" y="203.7">Custom</text>
<text x="202.8" y="202.4">Document Number</text>
<text x="241.8" y="202.4">Rev</text>
<text x="243.2" y="203.7">-1</text>
<text x="197.4" y="206.4">Date:</text>
<text x="202.8" y="206.4">Monday, March 22, 2010</text>
<text x="224.3" y="206.4">Sheet</text>
<text x="231.1" y="206.4">1</text>
<text x="235.1" y="206.4">of</text>
<text x="239.1" y="206.4">58</text>
</g>
<g font-size="1.1">
<text x="221.6" y="194.1">21F,88,Sec.1,Hsin Tai Wu Rd.,Hsichih,</text>
<text x="221.6" y="195.5">Taipei Hsien 221, Taiwan, R.O.C</text>
</g>
</svg>
